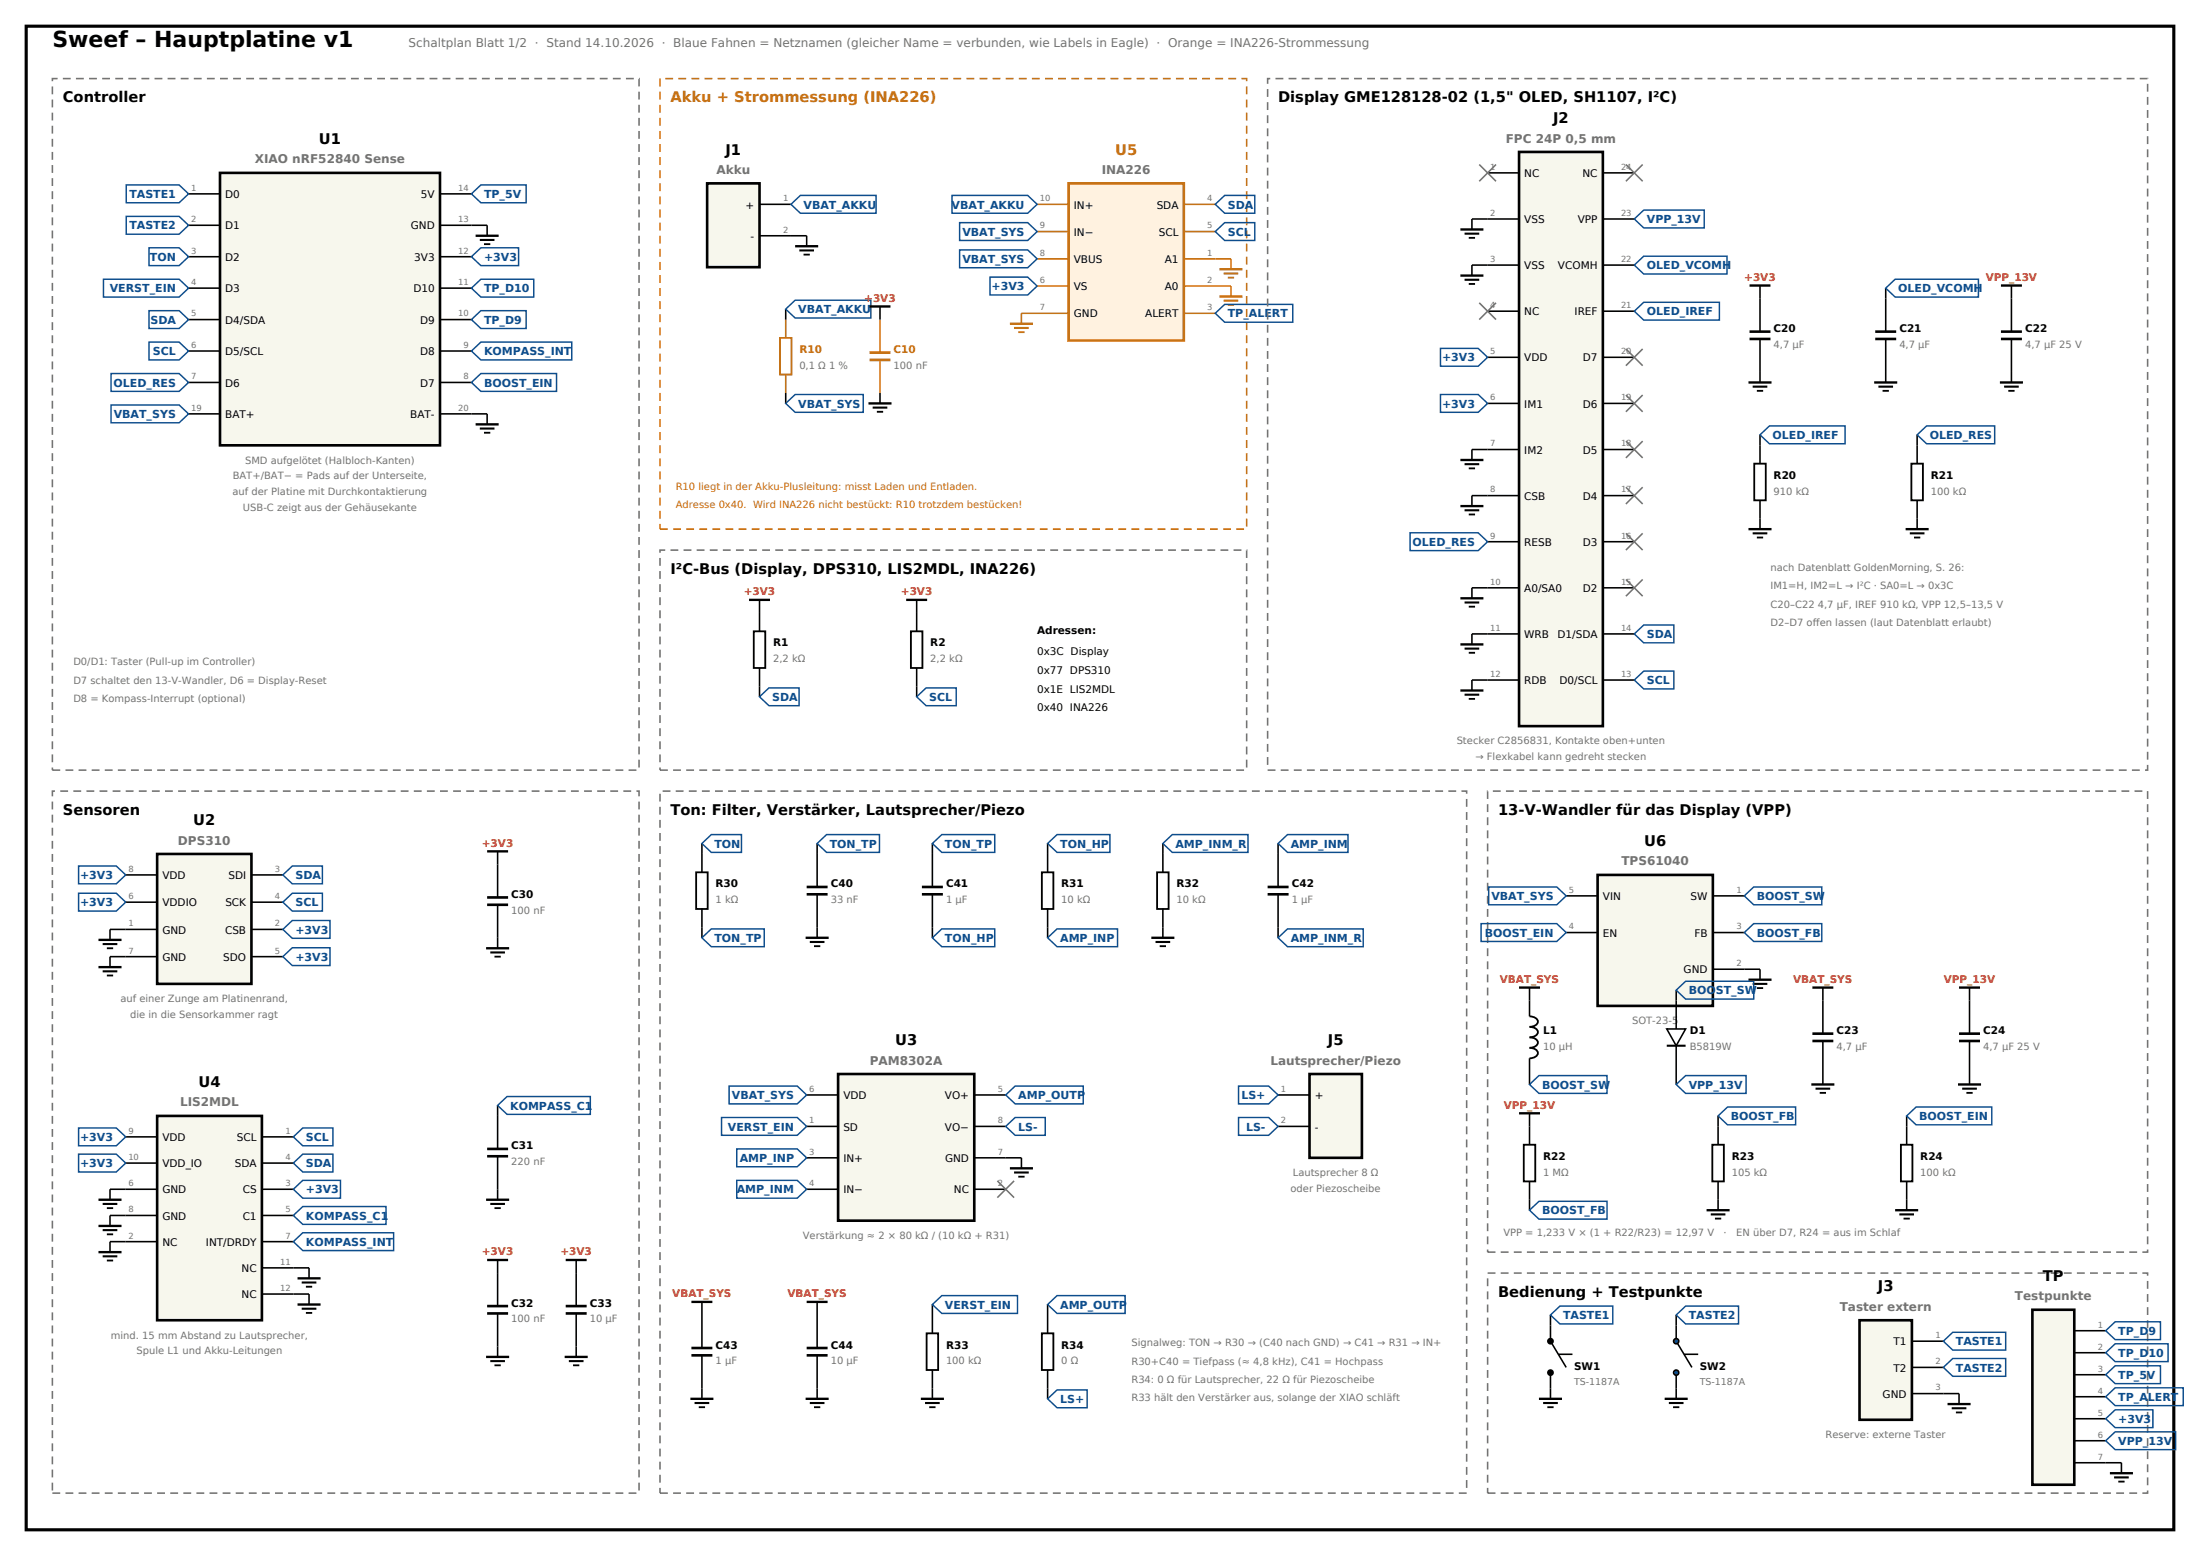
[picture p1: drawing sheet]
<svg xmlns="http://www.w3.org/2000/svg" width="420mm" height="297mm" viewBox="0 0 420 297" stroke-linecap="round" stroke-linejoin="round" font-family="sans-serif">
<path d="M5 5h410v287h-410z" fill="none" stroke="#000" stroke-width=".6"/>
<path d="M10 15h112v132h-112z" fill="none" stroke="#737373" stroke-width=".3" stroke-dasharray="1.5 1" stroke-linecap="butt"/>
<path d="M42 33h42v52h-42z" fill-rule="evenodd" fill="#f7f7ed" stroke="#000" stroke-width=".5"/>
<g fill="none" stroke="#000" stroke-width=".3">
<path d="M36 37h6M84 37h6M36 43h6M36 49h6M36 55h6M84 43h9v2M84 49h6M84 55h6M36 61h6M36 67h6M36 73h6M36 79h6"/>
<path d="M84 61h6M84 67h6M84 73h6M84 79h9v2"/>
</g>
<g fill="none" stroke="#0d4d8c" stroke-width=".28">
<path d="M24.1 35.3h10.1l1.8 1.7-1.8 1.7h-10.1zM90 37l1.8-1.7h8.7v3.4h-8.7zM19.7 53.3h14.5l1.8 1.7-1.8 1.7h-14.5zM24.1 41.3h10.1l1.8 1.7-1.8 1.7h-10.1zM28.4 47.3h5.8l1.8 1.7-1.8 1.7h-5.8zM28.4 59.3h5.8l1.8 1.7-1.8 1.7h-5.8zM90 49l1.8-1.7h7.2v3.4h-7.2zM90 55l1.8-1.7h10.1v3.4h-10.1zM21.2 71.3h13l1.8 1.7-1.8 1.7h-13zM21.2 77.3h13l1.8 1.7-1.8 1.7h-13zM28.4 65.3h5.8l1.8 1.7-1.8 1.7h-5.8zM90 61l1.8-1.7h8.7v3.4h-8.7z"/>
<path d="M90 67l1.8-1.7h17.4v3.4h-17.4zM90 73l1.8-1.7h14.4v3.4h-14.4z"/>
</g>
<path d="M90.8 45h4.4M90.8 81h4.4" fill="none" stroke="#000" stroke-width=".45"/>
<path d="M91.6 45.8h2.8M91.6 81.8h2.8" fill="none" stroke="#000" stroke-width=".4"/>
<path d="M92.4 46.6h1.2M92.4 82.6h1.2" fill="none" stroke="#000" stroke-width=".35"/>
<path d="M126 15h112v86h-112z" fill="none" stroke="#d97300" stroke-width=".3" stroke-dasharray="1.5 1" stroke-linecap="butt"/>
<path d="M135 35h10v16h-10z" fill-rule="evenodd" fill="#f7f7ed" stroke="#000" stroke-width=".5"/>
<path d="M145 39h6M145 45h9v2" fill="none" stroke="#000" stroke-width=".3"/>
<path d="M151 39l1.8-1.7h14.5v3.4h-14.5z" fill="none" stroke="#0d4d8c" stroke-width=".28"/>
<path d="M151.8 47h4.4" fill="none" stroke="#000" stroke-width=".45"/>
<path d="M152.6 47.8h2.8" fill="none" stroke="#000" stroke-width=".4"/>
<path d="M153.4 48.6h1.2" fill="none" stroke="#000" stroke-width=".35"/>
<path d="M204 35h22v30h-22z" fill-rule="evenodd" fill="#fff2e0" stroke="#d97300" stroke-width=".5"/>
<g fill="none" stroke="#d97300" stroke-width=".3">
<path d="M198 39h6M226 39h6M198 44.2h6M198 49.4h6M198 54.6h6M204 59.8h-9v2M226 44.2h6M226 49.4h9v2M226 54.6h9v2M226 59.8h6M150 61v3.5M150 71.5v3.5"/>
<path d="M168 61v6.3M168 68.7v6.3"/>
</g>
<path d="M181.8 37.3h14.4l1.8 1.7-1.8 1.7h-14.4zM232 39l1.8-1.7h5.8v3.4h-5.8zM150 59l1.8-1.7h14.4v3.4h-14.4zM183.2 42.5h13l1.8 1.7-1.8 1.7h-13zM183.2 47.7h13l1.8 1.7-1.8 1.7h-13zM189 52.9h7.2l1.8 1.7-1.8 1.7h-7.2zM232 44.2l1.8-1.7h5.8v3.4h-5.8zM232 59.8l1.8-1.7h13v3.4h-13zM150 77l1.8-1.7h13v3.4h-13zM145 133l1.8-1.7h5.8v3.4h-5.8zM175 133l1.8-1.7h5.8v3.4h-5.8z" fill="none" stroke="#0d4d8c" stroke-width=".28"/>
<path d="M232.8 51.4h4.4M232.8 56.6h4.4M192.8 61.8h4.4" fill="none" stroke="#d97300" stroke-width=".45"/>
<path d="M233.6 52.2h2.8M233.6 57.4h2.8M193.6 62.6h2.8" fill="none" stroke="#d97300" stroke-width=".4"/>
<path d="M234.4 53h1.2M234.4 58.2h1.2M148.9 64.5h2.2v7h-2.2zM194.4 63.4h1.2" fill="none" stroke="#d97300" stroke-width=".35"/>
<path d="M150 59v2M168 58.5v2.5M150 75v2M168 75v2M145 114.5v6M175 114.5v6M145 127.5v5.5M175 127.5v5.5" fill="none" stroke="#000" stroke-width=".3"/>
<path d="M166 67.3h4M166 68.7h4" fill="none" stroke="#d97300" stroke-width=".5"/>
<path d="M166 58.5h4M165.8 77h4.4M143 114.5h4M173 114.5h4" fill="none" stroke="#000" stroke-width=".45"/>
<path d="M166.6 77.8h2.8" fill="none" stroke="#000" stroke-width=".4"/>
<path d="M167.4 78.6h1.2M143.9 120.5h2.2v7h-2.2zM173.9 120.5h2.2v7h-2.2z" fill="none" stroke="#000" stroke-width=".35"/>
<path d="M242 15h168v132h-168zM126 105h112v42h-112z" fill="none" stroke="#737373" stroke-width=".3" stroke-dasharray="1.5 1" stroke-linecap="butt"/>
<path d="M290 29h16v109.6h-16z" fill-rule="evenodd" fill="#f7f7ed" stroke="#000" stroke-width=".5"/>
<g fill="none" stroke="#000" stroke-width=".3">
<path d="M284 33h6M306 33h6M284 59.4h6M290 41.8h-9v2M290 50.6h-9v2M306 41.8h6M306 50.6h6M306 59.4h6M336 54.5v8.8M360 55v8.3M384 54.5v8.8M284 68.2h6"/>
<path d="M284 77h6M306 68.2h6M306 77h6M336 64.7v8.3M360 64.7v8.3M384 64.7v8.3M290 85.8h-9v2M290 94.6h-9v2M306 85.8h6M306 94.6h6M336 83v5.5M336 95.5v5.5"/>
<path d="M366 83v5.5M366 95.5v5.5M284 103.4h6M290 112.2h-9v2M306 103.4h6M306 112.2h6M290 121h-9v2M290 129.8h-9v2M306 121h6M306 129.8h6"/>
</g>
<g fill="none" stroke="#737373" stroke-width=".3">
<path d="M282.4 31.4l3.2 3.2M285.6 31.4l-3.2 3.2M310.4 31.4l3.2 3.2M313.6 31.4l-3.2 3.2M282.4 57.8l3.2 3.2M285.6 57.8l-3.2 3.2M310.4 66.6l3.2 3.2M310.4 75.4l3.2 3.2M313.6 66.6l-3.2 3.2M313.6 75.4l-3.2 3.2M310.4 84.2l3.2 3.2M310.4 93l3.2 3.2"/>
<path d="M313.6 84.2l-3.2 3.2M313.6 93l-3.2 3.2M310.4 101.8l3.2 3.2M310.4 110.6l3.2 3.2M313.6 101.8l-3.2 3.2M313.6 110.6l-3.2 3.2"/>
</g>
<g fill="none" stroke="#000" stroke-width=".45">
<path d="M278.8 43.8h4.4M278.8 52.6h4.4M334 54.5h4M382 54.5h4M333.8 73h4.4M357.8 73h4.4M381.8 73h4.4M278.8 87.8h4.4M278.8 96.6h4.4M278.8 114.2h4.4M333.8 101h4.4M363.8 101h4.4"/>
<path d="M278.8 123h4.4M278.8 131.8h4.4"/>
</g>
<path d="M279.6 44.6h2.8M279.6 53.4h2.8M334.6 73.8h2.8M358.6 73.8h2.8M382.6 73.8h2.8M279.6 88.6h2.8M279.6 97.4h2.8M279.6 115h2.8M334.6 101.8h2.8M364.6 101.8h2.8M279.6 123.8h2.8M279.6 132.6h2.8" fill="none" stroke="#000" stroke-width=".4"/>
<g fill="none" stroke="#000" stroke-width=".35">
<path d="M280.4 45.4h1.2M280.4 54.2h1.2M335.4 74.6h1.2M359.4 74.6h1.2M383.4 74.6h1.2M280.4 89.4h1.2M280.4 98.2h1.2M334.9 88.5h2.2v7h-2.2zM364.9 88.5h2.2v7h-2.2zM280.4 115.8h1.2M335.4 102.6h1.2M365.4 102.6h1.2"/>
<path d="M280.4 124.6h1.2M280.4 133.4h1.2"/>
</g>
<path d="M312 41.8l1.8-1.7h11.6v3.4h-11.6zM312 50.6l1.8-1.7h15.9v3.4h-15.9zM312 59.4l1.8-1.7h14.4v3.4h-14.4zM360 55l1.8-1.7h15.9v3.4h-15.9zM275 66.5h7.2l1.8 1.7-1.8 1.7h-7.2zM275 75.3h7.2l1.8 1.7-1.8 1.7h-7.2zM336 83l1.8-1.7h14.4v3.4h-14.4zM366 83l1.8-1.7h13v3.4h-13zM269.2 101.7h13l1.8 1.7-1.8 1.7h-13zM312 121l1.8-1.7h5.7v3.4h-5.7zM312 129.8l1.8-1.7h5.7v3.4h-5.7z" fill="none" stroke="#0d4d8c" stroke-width=".28"/>
<path d="M334 63.3h4M334 64.7h4M358 63.3h4M358 64.7h4M382 63.3h4M382 64.7h4" fill="none" stroke="#000" stroke-width=".5"/>
<path d="M10 151h112v134h-112z" fill="none" stroke="#737373" stroke-width=".3" stroke-dasharray="1.5 1" stroke-linecap="butt"/>
<path d="M30 163h18v24.8h-18z" fill-rule="evenodd" fill="#f7f7ed" stroke="#000" stroke-width=".5"/>
<path d="M24 167h6M24 172.2h6M30 177.4h-9v2M48 167h6M48 172.2h6M48 177.4h6M95 162.5v8.8M95 172.7v8.3M30 182.6h-9v2M48 182.6h6" fill="none" stroke="#000" stroke-width=".3"/>
<path d="M15 165.3h7.2l1.8 1.7-1.8 1.7h-7.2zM15 170.5h7.2l1.8 1.7-1.8 1.7h-7.2zM54 167l1.8-1.7h5.7v3.4h-5.7zM54 172.2l1.8-1.7h5.7v3.4h-5.7zM54 177.4l1.8-1.7h7.2v3.4h-7.2zM54 182.6l1.8-1.7h7.2v3.4h-7.2z" fill="none" stroke="#0d4d8c" stroke-width=".28"/>
<path d="M18.8 179.4h4.4M93 162.5h4M18.8 184.6h4.4M92.8 181h4.4" fill="none" stroke="#000" stroke-width=".45"/>
<path d="M19.6 180.2h2.8M19.6 185.4h2.8M93.6 181.8h2.8" fill="none" stroke="#000" stroke-width=".4"/>
<path d="M20.4 181h1.2M20.4 186.2h1.2M94.4 182.6h1.2" fill="none" stroke="#000" stroke-width=".35"/>
<path d="M93 171.3h4M93 172.7h4" fill="none" stroke="#000" stroke-width=".5"/>
<path d="M30 213h20v39h-20z" fill-rule="evenodd" fill="#f7f7ed" stroke="#000" stroke-width=".5"/>
<g fill="none" stroke="#000" stroke-width=".3">
<path d="M134 161v5.5M134 173.5v5.5M156 161v8.3M156 170.7v8.3M178 161v8.3M178 170.7v8.3M200 161v5.5M200 173.5v5.5M222 161v5.5M222 173.5v5.5M244 161v8.3M244 170.7v8.3"/>
<path d="M24 217h6M50 217h6M95 211v8.3M24 222h6M30 227h-9v2M30 232h-9v2M30 237h-9v2M50 222h6M50 227h6M50 232h6M50 237h6M95 220.7v8.3"/>
<path d="M50 242h9v2M50 247h9v2M95 240.5v8.8M95 250.7v8.3M110 240.5v8.8M110 250.7v8.3"/>
</g>
<g fill="none" stroke="#0d4d8c" stroke-width=".28">
<path d="M134 161l1.8-1.7h5.8v3.4h-5.8zM134 179l1.8-1.7h10.1v3.4h-10.1zM156 161l1.8-1.7h10.1v3.4h-10.1zM178 161l1.8-1.7h10.1v3.4h-10.1zM178 179l1.8-1.7h10.1v3.4h-10.1zM200 161l1.8-1.7h10.1v3.4h-10.1zM200 179l1.8-1.7h11.6v3.4h-11.6zM222 161l1.8-1.7h14.4v3.4h-14.4zM244 161l1.8-1.7h11.6v3.4h-11.6zM244 179l1.8-1.7h14.4v3.4h-14.4zM15 215.3h7.2l1.8 1.7-1.8 1.7h-7.2zM56 217l1.8-1.7h5.7v3.4h-5.7z"/>
<path d="M95 211l1.8-1.7h15.9v3.4h-15.9zM15 220.3h7.2l1.8 1.7-1.8 1.7h-7.2zM56 222l1.8-1.7h5.7v3.4h-5.7zM56 227l1.8-1.7h7.2v3.4h-7.2zM56 232l1.8-1.7h15.9v3.4h-15.9zM56 237l1.8-1.7h17.3v3.4h-17.3z"/>
</g>
<path d="M153.8 179h4.4M219.8 179h4.4M18.8 229h4.4M18.8 234h4.4M18.8 239h4.4M92.8 229h4.4M56.8 244h4.4M56.8 249h4.4M92.8 259h4.4M93 240.5h4M107.8 259h4.4M108 240.5h4" fill="none" stroke="#000" stroke-width=".45"/>
<path d="M154.6 179.8h2.8M220.6 179.8h2.8M19.6 229.8h2.8M19.6 234.8h2.8M19.6 239.8h2.8M93.6 229.8h2.8M57.6 244.8h2.8M57.6 249.8h2.8M93.6 259.8h2.8M108.6 259.8h2.8" fill="none" stroke="#000" stroke-width=".4"/>
<g fill="none" stroke="#000" stroke-width=".35">
<path d="M132.9 166.5h2.2v7h-2.2zM198.9 166.5h2.2v7h-2.2zM220.9 166.5h2.2v7h-2.2zM155.4 180.6h1.2M221.4 180.6h1.2M20.4 230.6h1.2M20.4 235.6h1.2M94.4 230.6h1.2M20.4 240.6h1.2M58.4 245.6h1.2M58.4 250.6h1.2M94.4 260.6h1.2"/>
<path d="M109.4 260.6h1.2"/>
</g>
<path d="M154 169.3h4M154 170.7h4M176 169.3h4M176 170.7h4M242 169.3h4M242 170.7h4M93 219.3h4M93 220.7h4M93 249.3h4M93 250.7h4M108 249.3h4M108 250.7h4" fill="none" stroke="#000" stroke-width=".5"/>
<path d="M126 151h154v134h-154z" fill="none" stroke="#737373" stroke-width=".3" stroke-dasharray="1.5 1" stroke-linecap="butt"/>
<path d="M160 205h26v28h-26z" fill-rule="evenodd" fill="#f7f7ed" stroke="#000" stroke-width=".5"/>
<g fill="none" stroke="#000" stroke-width=".3">
<path d="M154 209h6M154 215h6M186 209h6M186 215h6M154 221h6M154 227h6M186 221h9v2M186 227h6M134 248.5v8.8M134 258.7v8.3M156 248.5v8.8M156 258.7v8.3"/>
<path d="M178 249v5.5M200 249v5.5M178 261.5v5.5M200 261.5v5.5"/>
</g>
<path d="M137.7 213.3h14.5l1.8 1.7-1.8 1.7h-14.5zM139.2 207.3h13l1.8 1.7-1.8 1.7h-13zM140.6 219.3h11.6l1.8 1.7-1.8 1.7h-11.6zM192 209l1.8-1.7h13v3.4h-13zM192 215l1.8-1.7h5.7v3.4h-5.7zM140.6 225.3h11.6l1.8 1.7-1.8 1.7h-11.6zM178 249l1.8-1.7h14.4v3.4h-14.4zM200 249l1.8-1.7h13v3.4h-13zM200 267l1.8-1.7h5.7v3.4h-5.7z" fill="none" stroke="#0d4d8c" stroke-width=".28"/>
<path d="M192.8 223h4.4M132 248.5h4M154 248.5h4M131.8 267h4.4M153.8 267h4.4M175.8 267h4.4" fill="none" stroke="#000" stroke-width=".45"/>
<path d="M193.6 223.8h2.8M132.6 267.8h2.8M154.6 267.8h2.8M176.6 267.8h2.8" fill="none" stroke="#000" stroke-width=".4"/>
<path d="M194.4 224.6h1.2M176.9 254.5h2.2v7h-2.2zM198.9 254.5h2.2v7h-2.2zM133.4 268.6h1.2M155.4 268.6h1.2M177.4 268.6h1.2" fill="none" stroke="#000" stroke-width=".35"/>
<path d="M190.4 225.4l3.2 3.2M193.6 225.4l-3.2 3.2" fill="none" stroke="#737373" stroke-width=".3"/>
<path d="M132 257.3h4M132 258.7h4M154 257.3h4M154 258.7h4" fill="none" stroke="#000" stroke-width=".5"/>
<path d="M250 205h10v16h-10z" fill-rule="evenodd" fill="#f7f7ed" stroke="#000" stroke-width=".5"/>
<path d="M244 209h6M244 215h6" fill="none" stroke="#000" stroke-width=".3"/>
<path d="M236.5 207.3h5.7l1.8 1.7-1.8 1.7h-5.7zM236.5 213.3h5.7l1.8 1.7-1.8 1.7h-5.7z" fill="none" stroke="#0d4d8c" stroke-width=".28"/>
<path d="M284 151h126v88h-126z" fill="none" stroke="#737373" stroke-width=".3" stroke-dasharray="1.5 1" stroke-linecap="butt"/>
<path d="M305 167h22v25h-22z" fill-rule="evenodd" fill="#f7f7ed" stroke="#000" stroke-width=".5"/>
<g fill="none" stroke="#000" stroke-width=".3">
<path d="M299 171h6M299 178h6M327 171h6M327 178h6M292 188.5v5.5M318.2 196.4h3.6l-1.8 3.2zM320 189v7.4M320 199.6v7.4M327 185h9v2M348 188.5v8.8M348 198.7v8.3M376 188.5v8.8"/>
<path d="M376 198.7v8.3M292 202v5M292 212.5v6M328 213v5.5M364 213v5.5M292 225.5v5.5M328 225.5v5.5M364 225.5v5.5M296 251v5l3 5M297.5 258.5h2.7M320 253v3l3 5M296 262v5"/>
<path d="M320 262v3"/>
</g>
<path d="M282.8 176.3h14.4l1.8 1.7-1.8 1.7h-14.4zM284.2 169.3h13l1.8 1.7-1.8 1.7h-13zM333 171l1.8-1.7h13v3.4h-13zM333 178l1.8-1.7h13v3.4h-13zM320 189l1.8-1.7h13v3.4h-13zM292 207l1.8-1.7h13v3.4h-13zM320 207l1.8-1.7h11.5v3.4h-11.5zM328 213l1.8-1.7h13v3.4h-13zM364 213l1.8-1.7h14.5v3.4h-14.5zM292 231l1.8-1.7h13v3.4h-13zM296 251l1.8-1.7h10.1v3.4h-10.1z" fill="none" stroke="#0d4d8c" stroke-width=".28"/>
<path d="M290 188.5h4M333.8 187h4.4M346 188.5h4M374 188.5h4M290 212.5h4M345.8 207h4.4M373.8 207h4.4M325.8 231h4.4M361.8 231h4.4M293.8 267h4.4" fill="none" stroke="#000" stroke-width=".45"/>
<path d="M318.2 199.6h3.6M334.6 187.8h2.8M346.6 207.8h2.8M374.6 207.8h2.8M326.6 231.8h2.8M362.6 231.8h2.8M294.6 267.8h2.8" fill="none" stroke="#000" stroke-width=".4"/>
<path d="M292 194a1.18 1.18 0 0 1 1.5 1.3 1.72 1.72 0 0 1-1.5 .7 1.18 1.18 0 0 1 1.5 1.3 1.72 1.72 0 0 1-1.5 .7 1.18 1.18 0 0 1 1.5 1.3 1.72 1.72 0 0 1-1.5 .7 1.18 1.18 0 0 1 1.5 1.3 1.72 1.72 0 0 1-1.5 .7M335.4 188.6h1.2M290.9 218.5h2.2v7h-2.2zM326.9 218.5h2.2v7h-2.2zM347.4 208.6h1.2M362.9 218.5h2.2v7h-2.2zM375.4 208.6h1.2M327.4 232.6h1.2M363.4 232.6h1.2M295.4 268.6h1.2" fill="none" stroke="#000" stroke-width=".35"/>
<path d="M346 197.3h4M346 198.7h4M374 197.3h4M374 198.7h4" fill="none" stroke="#000" stroke-width=".5"/>
<path d="M284 243h126v42h-126z" fill="none" stroke="#737373" stroke-width=".3" stroke-dasharray="1.5 1" stroke-linecap="butt"/>
<g fill="#000" stroke="#000" stroke-width=".3">
<circle cx="296" cy="256" r=".5"/>
<circle cx="296" cy="262" r=".5"/>
</g>
<g fill="#0d4d8c" stroke="#000" stroke-width=".3">
<circle cx="320" cy="256" r=".5"/>
<circle cx="320" cy="262" r=".5"/>
</g>
<path d="M320 251v2M321.5 258.5h2.7M320 265v2" fill="none" stroke="#000" stroke-width=".3"/>
<path d="M320 251l1.8-1.7h10.1v3.4h-10.1z" fill="none" stroke="#0d4d8c" stroke-width=".28"/>
<path d="M317.8 267h4.4" fill="none" stroke="#000" stroke-width=".45"/>
<path d="M318.6 267.8h2.8" fill="none" stroke="#000" stroke-width=".4"/>
<path d="M319.4 268.6h1.2" fill="none" stroke="#000" stroke-width=".35"/>
<path d="M355 252h10v19h-10z" fill-rule="evenodd" fill="#f7f7ed" stroke="#000" stroke-width=".5"/>
<path d="M365 256h6M365 261h6M365 266h9v2" fill="none" stroke="#000" stroke-width=".3"/>
<path d="M371 256l1.8-1.7h10.1v3.4h-10.1zM371 261l1.8-1.7h10.1v3.4h-10.1z" fill="none" stroke="#0d4d8c" stroke-width=".28"/>
<path d="M371.8 268h4.4" fill="none" stroke="#000" stroke-width=".45"/>
<path d="M372.6 268.8h2.8" fill="none" stroke="#000" stroke-width=".4"/>
<path d="M373.4 269.6h1.2" fill="none" stroke="#000" stroke-width=".35"/>
<path d="M388 250h8v33.4h-8z" fill-rule="evenodd" fill="#f7f7ed" stroke="#000" stroke-width=".5"/>
<path d="M396 254h6M396 258.2h6M396 262.4h6M396 266.6h6M396 270.8h6M396 275h6M396 279.2h9v2" fill="none" stroke="#000" stroke-width=".3"/>
<path d="M402 254l1.8-1.7h8.7v3.4h-8.7zM402 258.2l1.8-1.7h10.1v3.4h-10.1zM402 262.4l1.8-1.7h8.7v3.4h-8.7zM402 266.6l1.8-1.7h13v3.4h-13zM402 270.8l1.8-1.7h7.2v3.4h-7.2zM402 275l1.8-1.7h11.5v3.4h-11.5z" fill="none" stroke="#0d4d8c" stroke-width=".28"/>
<path d="M402.8 281.2h4.4" fill="none" stroke="#000" stroke-width=".45"/>
<path d="M403.6 282h2.8" fill="none" stroke="#000" stroke-width=".4"/>
<path d="M404.4 282.8h1.2" fill="none" stroke="#000" stroke-width=".35"/>
<text font-size="4.2" x="10" y="9">Sweef – Hauptplatine v1</text>
<g font-size="2.8">
<text x="12" y="19.5">Controller</text>
<text x="244" y="19.5">Display GME128128-02 (1,5&quot; OLED, SH1107, I²C)</text>
<text x="296.5" y="23.5">J2</text>
<text x="60.9" y="27.5">U1</text>
<text x="138.5" y="29.5">J1</text>
<text x="128" y="109.5">I²C-Bus (Display, DPS310, LIS2MDL, INA226)</text>
<text x="12" y="155.5">Sensoren</text>
<text x="128" y="155.5">Ton: Filter, Verstärker, Lautsprecher/Piezo</text>
<text x="286" y="155.5">13-V-Wandler für das Display (VPP)</text>
<text x="36.9" y="157.5">U2</text>
<text x="313.9" y="161.5">U6</text>
<text x="170.9" y="199.5">U3</text>
<text x="253.5" y="199.5">J5</text>
<text x="37.9" y="207.5">U4</text>
<text x="390" y="244.5">TP</text>
<text x="286" y="247.5">Bedienung + Testpunkte</text>
<text x="358.5" y="246.5">J3</text>
</g>
<g font-size="2.8" fill="#d97300">
<text x="128" y="19.5">Akku + Strommessung (INA226)</text>
<text x="212.9" y="29.5">U5</text>
</g>
<g font-size="2.3" fill="#737373">
<text x="78" y="9">Schaltplan Blatt 1/2 · Stand 14.10.2026 · Blaue Fahnen = Netznamen (gleicher Name = verbunden, wie Labels in Eagle) · Orange = INA226-Strommessung</text>
<text x="287.4" y="27.2">FPC 24P 0,5 mm</text>
<text x="48.6" y="31.2">XIAO nRF52840 Sense</text>
<text x="136.8" y="33.2">Akku</text>
<text x="210.3" y="33.2">INA226</text>
<text x="34" y="161.2">DPS310</text>
<text x="309.5" y="165.2">TPS61040</text>
<text x="166" y="203.2">PAM8302A</text>
<text x="242.5" y="203.2">Lautsprecher/Piezo</text>
<text x="34.4" y="211.2">LIS2MDL</text>
<text x="351.2" y="250.2">Taster extern</text>
<text x="384.6" y="248.2">Testpunkte</text>
</g>
<g font-size="2.1" fill="#0d4d8c">
<text x="24.7" y="37.8">TASTE1</text>
<text x="92.4" y="37.8">TP_5V</text>
<text x="153.4" y="39.8">VBAT_AKKU</text>
<text x="181.7" y="39.8">VBAT_AKKU</text>
<text x="234.4" y="39.8">SDA</text>
<text x="24.7" y="43.8">TASTE2</text>
<text x="183.7" y="45">VBAT_SYS</text>
<text x="234.4" y="45">SCL</text>
<text x="314.4" y="42.6">VPP_13V</text>
<text x="28.6" y="49.8">TON</text>
<text x="92.4" y="49.8">+3V3</text>
<text x="183.7" y="50.2">VBAT_SYS</text>
<text x="314.4" y="51.4">OLED_VCOMH</text>
<text x="21" y="55.8">VERST_EIN</text>
<text x="92.4" y="55.8">TP_D10</text>
<text x="152.4" y="59.8">VBAT_AKKU</text>
<text x="189.3" y="55.4">+3V3</text>
<text x="362.4" y="55.8">OLED_VCOMH</text>
<text x="28.7" y="61.8">SDA</text>
<text x="92.4" y="61.8">TP_D9</text>
<text x="234.4" y="60.6">TP_ALERT</text>
<text x="314.4" y="60.2">OLED_IREF</text>
<text x="29.2" y="67.8">SCL</text>
<text x="92.4" y="67.8">KOMPASS_INT</text>
<text x="275.3" y="69">+3V3</text>
<text x="21.7" y="73.8">OLED_RES</text>
<text x="92.4" y="73.8">BOOST_EIN</text>
<text x="152.4" y="77.8">VBAT_SYS</text>
<text x="275.3" y="77.8">+3V3</text>
<text x="21.7" y="79.8">VBAT_SYS</text>
<text x="338.4" y="83.8">OLED_IREF</text>
<text x="368.4" y="83.8">OLED_RES</text>
<text x="269.7" y="104.2">OLED_RES</text>
<text x="314.4" y="121.8">SDA</text>
<text x="314.4" y="130.6">SCL</text>
<text x="147.4" y="133.8">SDA</text>
<text x="177.4" y="133.8">SCL</text>
<text x="136.4" y="161.8">TON</text>
<text x="158.4" y="161.8">TON_TP</text>
<text x="180.4" y="161.8">TON_TP</text>
<text x="202.4" y="161.8">TON_HP</text>
<text x="224.4" y="161.8">AMP_INM_R</text>
<text x="246.4" y="161.8">AMP_INM</text>
<text x="15.3" y="167.8">+3V3</text>
<text x="56.4" y="167.8">SDA</text>
<text x="15.3" y="173">+3V3</text>
<text x="56.4" y="173">SCL</text>
<text x="284.7" y="171.8">VBAT_SYS</text>
<text x="335.4" y="171.8">BOOST_SW</text>
<text x="56.4" y="178.2">+3V3</text>
<text x="136.4" y="179.8">TON_TP</text>
<text x="180.4" y="179.8">TON_HP</text>
<text x="202.4" y="179.8">AMP_INP</text>
<text x="246.4" y="179.8">AMP_INM_R</text>
<text x="283.5" y="178.8">BOOST_EIN</text>
<text x="335.4" y="178.8">BOOST_FB</text>
<text x="56.4" y="183.4">+3V3</text>
<text x="322.4" y="189.8">BOOST_SW</text>
<text x="139.7" y="209.8">VBAT_SYS</text>
<text x="194.4" y="209.8">AMP_OUTP</text>
<text x="237" y="209.8">LS+</text>
<text x="294.4" y="207.8">BOOST_SW</text>
<text x="322.4" y="207.8">VPP_13V</text>
<text x="97.4" y="211.8">KOMPASS_C1</text>
<text x="139" y="215.8">VERST_EIN</text>
<text x="194.4" y="215.8">LS-</text>
<text x="237.9" y="215.8">LS-</text>
<text x="330.4" y="213.8">BOOST_FB</text>
<text x="366.4" y="213.8">BOOST_EIN</text>
<text x="15.3" y="217.8">+3V3</text>
<text x="58.4" y="217.8">SCL</text>
<text x="141.2" y="221.8">AMP_INP</text>
<text x="15.3" y="222.8">+3V3</text>
<text x="58.4" y="222.8">SDA</text>
<text x="58.4" y="227.8">+3V3</text>
<text x="140.7" y="227.8">AMP_INM</text>
<text x="58.4" y="232.8">KOMPASS_C1</text>
<text x="294.4" y="231.8">BOOST_FB</text>
<text x="58.4" y="237.8">KOMPASS_INT</text>
<text x="180.4" y="249.8">VERST_EIN</text>
<text x="202.4" y="249.8">AMP_OUTP</text>
<text x="298.4" y="251.8">TASTE1</text>
<text x="322.4" y="251.8">TASTE2</text>
<text x="373.4" y="256.8">TASTE1</text>
<text x="404.4" y="254.8">TP_D9</text>
<text x="373.4" y="261.8">TASTE2</text>
<text x="404.4" y="259">TP_D10</text>
<text x="404.4" y="263.2">TP_5V</text>
<text x="202.4" y="267.8">LS+</text>
<text x="404.4" y="267.4">TP_ALERT</text>
<text x="404.4" y="271.6">+3V3</text>
<text x="404.4" y="275.8">VPP_13V</text>
</g>
<g font-size="2">
<text x="291" y="33.8">NC</text>
<text x="302.1" y="33.8">NC</text>
<text x="43" y="37.8">D0</text>
<text x="80.4" y="37.8">5V</text>
<text x="142.3" y="39.8">+</text>
<text x="205" y="39.8">IN+</text>
<text x="220.8" y="39.8">SDA</text>
<text x="43" y="43.8">D1</text>
<text x="78.4" y="43.8">GND</text>
<text x="143.3" y="45.8">-</text>
<text x="205" y="45">IN−</text>
<text x="221.2" y="45">SCL</text>
<text x="291" y="42.6">VSS</text>
<text x="301.2" y="42.6">VPP</text>
<text x="43" y="49.8">D2</text>
<text x="79.1" y="49.8">3V3</text>
<text x="205" y="50.2">VBUS</text>
<text x="222.4" y="50.2">A1</text>
<text x="291" y="51.4">VSS</text>
<text x="297.4" y="51.4">VCOMH</text>
<text x="43" y="55.8">D3</text>
<text x="78.9" y="55.8">D10</text>
<text x="205" y="55.4">VS</text>
<text x="222.4" y="55.4">A0</text>
<text x="43" y="61.8">D4/SDA</text>
<text x="80.2" y="61.8">D9</text>
<text x="205" y="60.6">GND</text>
<text x="218.6" y="60.6">ALERT</text>
<text x="291" y="60.2">NC</text>
<text x="300.6" y="60.2">IREF</text>
<text x="338.6" y="63.4">C20</text>
<text x="362.6" y="63.4">C21</text>
<text x="386.6" y="63.4">C22</text>
<text x="43" y="67.8">D5/SCL</text>
<text x="80.2" y="67.8">D8</text>
<text x="291" y="69">VDD</text>
<text x="302.2" y="69">D7</text>
<text x="43" y="73.8">D6</text>
<text x="80.2" y="73.8">D7</text>
<text x="291" y="77.8">IM1</text>
<text x="302.2" y="77.8">D6</text>
<text x="43" y="79.8">BAT+</text>
<text x="78.3" y="79.8">BAT-</text>
<text x="291" y="86.6">IM2</text>
<text x="302.2" y="86.6">D5</text>
<text x="291" y="95.4">CSB</text>
<text x="302.2" y="95.4">D4</text>
<text x="338.6" y="91.4">R20</text>
<text x="368.6" y="91.4">R21</text>
<text x="291" y="104.2">RESB</text>
<text x="302.2" y="104.2">D3</text>
<text x="291" y="113">A0/SA0</text>
<text x="302.2" y="113">D2</text>
<text x="147.6" y="123.4">R1</text>
<text x="177.6" y="123.4">R2</text>
<text x="198" y="121">Adressen:</text>
<text x="198" y="125">0x3C Display</text>
<text x="291" y="121.8">WRB</text>
<text x="297.3" y="121.8">D1/SDA</text>
<text x="198" y="128.6">0x77 DPS310</text>
<text x="291" y="130.6">RDB</text>
<text x="297.7" y="130.6">D0/SCL</text>
<text x="198" y="132.2">0x1E LIS2MDL</text>
<text x="198" y="135.8">0x40 INA226</text>
<text x="31" y="167.8">VDD</text>
<text x="43.6" y="167.8">SDI</text>
<text x="31" y="173">VDDIO</text>
<text x="43" y="173">SCK</text>
<text x="97.6" y="171.4">C30</text>
<text x="136.6" y="169.4">R30</text>
<text x="158.6" y="169.4">C40</text>
<text x="180.6" y="169.4">C41</text>
<text x="202.6" y="169.4">R31</text>
<text x="224.6" y="169.4">R32</text>
<text x="246.6" y="169.4">C42</text>
<text x="306" y="171.8">VIN</text>
<text x="322.8" y="171.8">SW</text>
<text x="31" y="178.2">GND</text>
<text x="43" y="178.2">CSB</text>
<text x="306" y="178.8">EN</text>
<text x="323.5" y="178.8">FB</text>
<text x="31" y="183.4">GND</text>
<text x="42.6" y="183.4">SDO</text>
<text x="321.4" y="185.8">GND</text>
<text x="294.6" y="197.4">L1</text>
<text x="322.6" y="197.4">D1</text>
<text x="350.6" y="197.4">C23</text>
<text x="378.6" y="197.4">C24</text>
<text x="161" y="209.8">VDD</text>
<text x="180.4" y="209.8">VO+</text>
<text x="251" y="209.8">+</text>
<text x="161" y="215.8">SD</text>
<text x="180.4" y="215.8">VO−</text>
<text x="251" y="215.8">-</text>
<text x="31" y="217.8">VDD</text>
<text x="45.2" y="217.8">SCL</text>
<text x="97.6" y="219.4">C31</text>
<text x="161" y="221.8">IN+</text>
<text x="180.4" y="221.8">GND</text>
<text x="294.6" y="221.4">R22</text>
<text x="330.6" y="221.4">R23</text>
<text x="366.6" y="221.4">R24</text>
<text x="31" y="222.8">VDD_IO</text>
<text x="31" y="227.8">GND</text>
<text x="44.8" y="222.8">SDA</text>
<text x="46.3" y="227.8">CS</text>
<text x="161" y="227.8">IN−</text>
<text x="182.1" y="227.8">NC</text>
<text x="31" y="232.8">GND</text>
<text x="46.3" y="232.8">C1</text>
<text x="31" y="237.8">NC</text>
<text x="39.3" y="237.8">INT/DRDY</text>
<text x="46.1" y="242.8">NC</text>
<text x="46.1" y="247.8">NC</text>
<text x="97.6" y="249.4">C32</text>
<text x="112.6" y="249.4">C33</text>
<text x="136.6" y="257.4">C43</text>
<text x="158.6" y="257.4">C44</text>
<text x="180.6" y="257.4">R33</text>
<text x="202.6" y="257.4">R34</text>
<text x="361.5" y="256.8">T1</text>
<text x="300.5" y="261.5">SW1</text>
<text x="324.5" y="261.5">SW2</text>
<text x="361.5" y="261.8">T2</text>
<text x="359.4" y="266.8">GND</text>
</g>
<g font-size="2" fill="#bf261a">
<text x="333" y="53.6">+3V3</text>
<text x="379.1" y="53.6">VPP_13V</text>
<text x="165" y="57.6">+3V3</text>
<text x="142" y="113.6">+3V3</text>
<text x="172" y="113.6">+3V3</text>
<text x="92" y="161.6">+3V3</text>
<text x="286.3" y="187.6">VBAT_SYS</text>
<text x="342.3" y="187.6">VBAT_SYS</text>
<text x="371.1" y="187.6">VPP_13V</text>
<text x="287.1" y="211.6">VPP_13V</text>
<text x="92" y="239.6">+3V3</text>
<text x="107" y="239.6">+3V3</text>
<text x="128.3" y="247.6">VBAT_SYS</text>
<text x="150.3" y="247.6">VBAT_SYS</text>
</g>
<g font-size="2" fill="#d97300">
<text x="152.6" y="67.4">R10</text>
<text x="170.6" y="67.4">C10</text>
</g>
<g font-size="1.9" fill="#737373">
<text x="152.6" y="70.4">0,1 Ω 1 %</text>
<text x="170.6" y="70.4">100 nF</text>
<text x="338.6" y="66.4">4,7 µF</text>
<text x="362.6" y="66.4">4,7 µF</text>
<text x="386.6" y="66.4">4,7 µF 25 V</text>
<text x="46.8" y="88.5">SMD aufgelötet (Halbloch-Kanten)</text>
<text x="44.4" y="94.5">auf der Platine mit Durchkontaktierung</text>
<text x="44.4" y="91.5">BAT+/BAT− = Pads auf der Unterseite,</text>
<text x="338.6" y="94.4">910 kΩ</text>
<text x="368.6" y="94.4">100 kΩ</text>
<text x="46.4" y="97.5">USB-C zeigt aus der Gehäusekante</text>
<text x="338" y="109">nach Datenblatt GoldenMorning, S. 26:</text>
<text x="338" y="112.5">IM1=H, IM2=L → I²C · SA0=L → 0x3C</text>
<text x="338" y="116">C20–C22 4,7 µF, IREF 910 kΩ, VPP 12,5–13,5 V</text>
<text x="338" y="119.5">D2–D7 offen lassen (laut Datenblatt erlaubt)</text>
<text x="14" y="127">D0/D1: Taster (Pull-up im Controller)</text>
<text x="14" y="130.5">D7 schaltet den 13-V-Wandler, D6 = Display-Reset</text>
<text x="147.6" y="126.4">2,2 kΩ</text>
<text x="177.6" y="126.4">2,2 kΩ</text>
<text x="14" y="134">D8 = Kompass-Interrupt (optional)</text>
<text x="278.1" y="142.1">Stecker C2856831, Kontakte oben+unten</text>
<text x="281.7" y="145.1">→ Flexkabel kann gedreht stecken</text>
<text x="136.6" y="172.4">1 kΩ</text>
<text x="158.6" y="172.4">33 nF</text>
<text x="180.6" y="172.4">1 µF</text>
<text x="202.6" y="172.4">10 kΩ</text>
<text x="224.6" y="172.4">10 kΩ</text>
<text x="246.6" y="172.4">1 µF</text>
<text x="97.6" y="174.4">100 nF</text>
<text x="23" y="191.3">auf einer Zunge am Platinenrand,</text>
<text x="24.9" y="194.3">die in die Sensorkammer ragt</text>
<text x="311.6" y="195.5">SOT-23-5</text>
<text x="294.6" y="200.4">10 µH</text>
<text x="322.6" y="200.4">B5819W</text>
<text x="350.6" y="200.4">4,7 µF</text>
<text x="378.6" y="200.4">4,7 µF 25 V</text>
<text x="97.6" y="222.4">220 nF</text>
<text x="246.4" y="227.5">oder Piezoscheibe</text>
<text x="246.8" y="224.5">Lautsprecher 8 Ω</text>
<text x="294.6" y="224.4">1 MΩ</text>
<text x="330.6" y="224.4">105 kΩ</text>
<text x="366.6" y="224.4">100 kΩ</text>
<text x="153.3" y="236.5">Verstärkung ≈ 2 × 80 kΩ / (10 kΩ + R31)</text>
<text x="287" y="236">VPP = 1,233 V × (1 + R22/R23) = 12,97 V</text>
<text x="329.1" y="236">·</text>
<text x="331.5" y="236">EN über D7, R24 = aus im Schlaf</text>
<text x="21.2" y="255.5">mind. 15 mm Abstand zu Lautsprecher,</text>
<text x="97.6" y="252.4">100 nF</text>
<text x="112.6" y="252.4">10 µF</text>
<text x="216" y="257">Signalweg: TON → R30 → (C40 nach GND) → C41 → R31 → IN+</text>
<text x="26.1" y="258.5">Spule L1 und Akku-Leitungen</text>
<text x="136.6" y="260.4">1 µF</text>
<text x="158.6" y="260.4">10 µF</text>
<text x="180.6" y="260.4">100 kΩ</text>
<text x="202.6" y="260.4">0 Ω</text>
<text x="216" y="260.5">R30+C40 = Tiefpass (≈ 4,8 kHz), C41 = Hochpass</text>
<text x="216" y="264">R34: 0 Ω für Lautsprecher, 22 Ω für Piezoscheibe</text>
<text x="216" y="267.5">R33 hält den Verstärker aus, solange der XIAO schläft</text>
<text x="348.5" y="274.5">Reserve: externe Taster</text>
</g>
<g font-size="1.9" fill="#d97300">
<text x="129" y="93.5">R10 liegt in der Akku-Plusleitung: misst Laden und Entladen.</text>
<text x="129" y="97">Adresse 0x40. Wird INA226 nicht bestückt: R10 trotzdem bestücken!</text>
</g>
<g font-size="1.8" fill="#737373">
<text x="300.5" y="264.4">TS-1187A</text>
<text x="324.5" y="264.4">TS-1187A</text>
</g>
<g font-size="1.6" fill="#737373">
<text x="284.5" y="32.4">1</text>
<text x="309.5" y="32.4">24</text>
<text x="36.5" y="36.4">1</text>
<text x="87.5" y="36.4">14</text>
<text x="149.5" y="38.4">1</text>
<text x="198.5" y="38.4">10</text>
<text x="230.5" y="38.4">4</text>
<text x="284.5" y="41.2">2</text>
<text x="309.5" y="41.2">23</text>
<text x="36.5" y="42.4">2</text>
<text x="87.5" y="42.4">13</text>
<text x="149.5" y="44.4">2</text>
<text x="198.5" y="43.6">9</text>
<text x="230.5" y="43.6">5</text>
<text x="36.5" y="48.4">3</text>
<text x="87.5" y="48.4">12</text>
<text x="198.5" y="48.8">8</text>
<text x="198.5" y="54">6</text>
<text x="230.5" y="48.8">1</text>
<text x="230.5" y="54">2</text>
<text x="284.5" y="50">3</text>
<text x="309.5" y="50">22</text>
<text x="36.5" y="54.4">4</text>
<text x="87.5" y="54.4">11</text>
<text x="198.5" y="59.2">7</text>
<text x="230.5" y="59.2">3</text>
<text x="284.5" y="58.8">4</text>
<text x="309.5" y="58.8">21</text>
<text x="36.5" y="60.4">5</text>
<text x="87.5" y="60.4">10</text>
<text x="36.5" y="66.4">6</text>
<text x="88.5" y="66.4">9</text>
<text x="284.5" y="67.6">5</text>
<text x="309.5" y="67.6">20</text>
<text x="36.5" y="72.4">7</text>
<text x="88.5" y="72.4">8</text>
<text x="284.5" y="76.4">6</text>
<text x="309.5" y="76.4">19</text>
<text x="36.5" y="78.4">19</text>
<text x="87.5" y="78.4">20</text>
<text x="284.5" y="85.2">7</text>
<text x="309.5" y="85.2">18</text>
<text x="284.5" y="94">8</text>
<text x="309.5" y="94">17</text>
<text x="284.5" y="102.8">9</text>
<text x="309.5" y="102.8">16</text>
<text x="284.5" y="111.6">10</text>
<text x="309.5" y="111.6">15</text>
<text x="284.5" y="120.4">11</text>
<text x="309.5" y="120.4">14</text>
<text x="284.5" y="129.2">12</text>
<text x="309.5" y="129.2">13</text>
<text x="24.5" y="166.4">8</text>
<text x="52.5" y="166.4">3</text>
<text x="24.5" y="171.6">6</text>
<text x="52.5" y="171.6">4</text>
<text x="299.5" y="170.4">5</text>
<text x="331.5" y="170.4">1</text>
<text x="24.5" y="176.8">1</text>
<text x="52.5" y="176.8">2</text>
<text x="299.5" y="177.4">4</text>
<text x="331.5" y="177.4">3</text>
<text x="24.5" y="182">7</text>
<text x="52.5" y="182">5</text>
<text x="331.5" y="184.4">2</text>
<text x="154.5" y="208.4">6</text>
<text x="190.5" y="208.4">5</text>
<text x="244.5" y="208.4">1</text>
<text x="154.5" y="214.4">1</text>
<text x="190.5" y="214.4">8</text>
<text x="244.5" y="214.4">2</text>
<text x="24.5" y="216.4">9</text>
<text x="24.5" y="221.4">10</text>
<text x="54.5" y="216.4">1</text>
<text x="54.5" y="221.4">4</text>
<text x="154.5" y="220.4">3</text>
<text x="190.5" y="220.4">7</text>
<text x="24.5" y="226.4">6</text>
<text x="54.5" y="226.4">3</text>
<text x="154.5" y="226.4">4</text>
<text x="190.5" y="226.4">2</text>
<text x="24.5" y="231.4">8</text>
<text x="54.5" y="231.4">5</text>
<text x="24.5" y="236.4">2</text>
<text x="54.5" y="236.4">7</text>
<text x="53.5" y="241.4">11</text>
<text x="53.5" y="246.4">12</text>
<text x="369.5" y="255.4">1</text>
<text x="400.5" y="253.4">1</text>
<text x="400.5" y="257.6">2</text>
<text x="369.5" y="260.4">2</text>
<text x="400.5" y="261.8">3</text>
<text x="369.5" y="265.4">3</text>
<text x="400.5" y="266">4</text>
<text x="400.5" y="270.2">5</text>
<text x="400.5" y="274.4">6</text>
<text x="400.5" y="278.6">7</text>
</g>
</svg>
